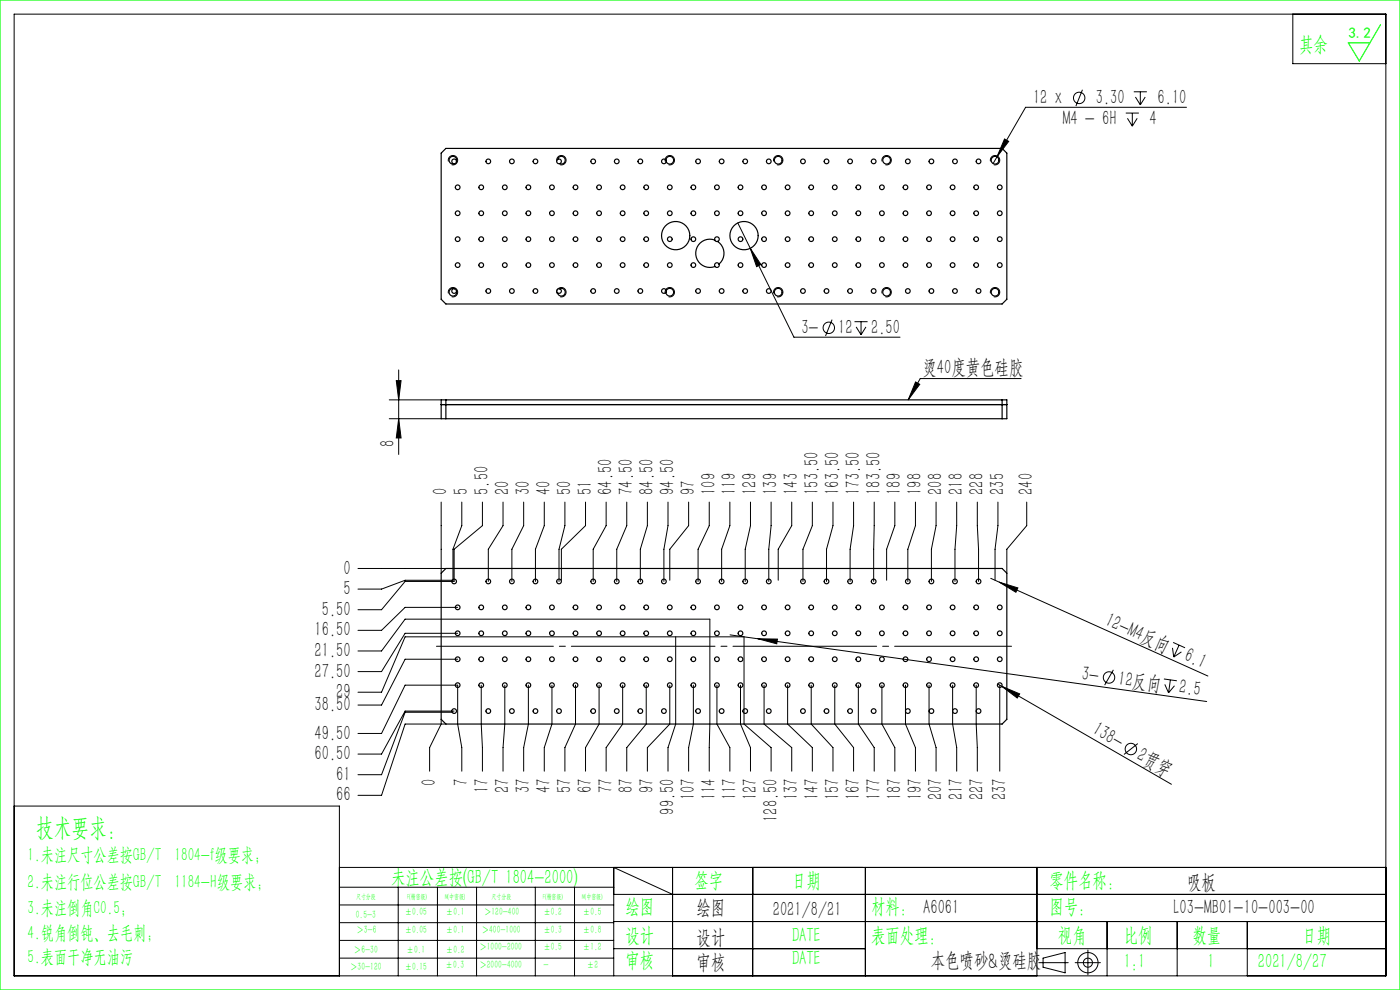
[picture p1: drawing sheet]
<svg xmlns="http://www.w3.org/2000/svg" width="297mm" height="210mm" viewBox="0 0 297 210" stroke-linecap="round" stroke-linejoin="round" font-family="sans-serif">
<g fill="none" stroke="#000" stroke-width=".21">
<path d="M3 3h291v204h-291zM229.6 19l-1.4 3.5M240.5 19.5h2.8M241.9 19.5v2.7M274.3 3v10.5h19.7M95.1 34.2a1 1 0 0 1 .9-1.2 1 1 0 0 1 1.1 1.1 1 1 0 0 1-1.3 .8M118.1 34.2a1 1 0 0 1 .9-1.2 1 1 0 0 1 1.1 1.1 1 1 0 0 1-1.3 .8M141.1 34.2a1 1 0 0 1 .9-1.2 1 1 0 0 1 1.1 1.1 1 1 0 0 1-1.3 .8M164.1 34.2a1 1 0 0 1 .9-1.2 1 1 0 0 1 1.1 1.1 1 1 0 0 1-1.3 .8M187.1 34.2a1 1 0 0 1 .9-1.2 1 1 0 0 1 1.1 1.1 1 1 0 0 1-1.3 .8M210.1 34.2a1 1 0 0 1 .9-1.2 1 1 0 0 1 1.1 1.1 1 1 0 0 1-1.3 .8M213.1 29.5l.9 .5-2.5 3.3z"/>
<path d="M238.8 24h2.8M239.2 25.1l1 1.7M240.2 24v2.8M240.9 20.6l1 1.6M241.3 25.1l-1.1 1.7M243 20.6l-1.1 1.6M251.7 22.8h-34.1l-6.9 11.9M156.5 47.3l11.9 24.2h22.5M159.2 52.7l2.2 3.4-.9 .5zM84.6 78.5v17.9M95.1 62.2a1 1 0 0 1 .9-1.2 1 1 0 0 1 1.1 1.1 1 1 0 0 1-1.3 .8M118.1 62.2a1 1 0 0 1 .9-1.2 1 1 0 0 1 1.1 1.1 1 1 0 0 1-1.3 .8"/>
<path d="M141.1 62.2a1 1 0 0 1 .9-1.2 1 1 0 0 1 1.1 1.1 1 1 0 0 1-1.3 .8M164.1 62.2a1 1 0 0 1 .9-1.2 1 1 0 0 1 1.1 1.1 1 1 0 0 1-1.3 .8M176.5 67.8l-1.4 3.5M181.3 68.2h2.8M181.6 69.3l1.1 1.7M182.7 68.2v2.8M183.7 69.3l-1 1.7M187.1 62.2a1 1 0 0 1 .9-1.2 1 1 0 0 1 1.1 1.1 1 1 0 0 1-1.3 .8M210.1 62.2a1 1 0 0 1 .9-1.2 1 1 0 0 1 1.1 1.1 1 1 0 0 1-1.3 .8M82.6 88.8h11M82.6 84.8h11M84.1 80.7h1l-.5 4.1z"/>
<path d="M84.6 88.8l.5 4.1h-1zM194.2 81l.9 .5-2.4 3.3zM216.6 80.3h-21.4l-2.5 4.5M93.6 106.5v15.1M98 106.5v5l-1.9 5v6.6h-10.2l-5 1.9h-5M102.3 106.5v5l-6 5v6.8h-10.4l-5 6h-5M106.7 106.5v5l-3.1 5v6.8M111.1 106.5v5l-2.5 5v6.8M115.5 106.5v5l-1.9 5v6.8M119.8 106.5v5l-1.2 5v6.8M124.2 106.5v5l-5.1 5v6.6M128.6 106.5v5l-2.8 5v6.8"/>
<path d="M133 106.5v5l-2.2 5v6.8M137.3 106.5v5l-1.5 5v6.8M141.7 106.5v5l-.9 5v6.8M146.1 106.5v5l-4 5v6.6M150.5 106.5v5l-2.4 5v6.8M154.8 106.5v5l-1.7 5v6.8M159.2 106.5v5l-1.1 5v6.8M163.6 106.5v5l-.5 5v6.8M168 106.5v5l-2.9 5v6.6M172.3 106.5v5l-2 5v6.8M176.7 106.5v5l-1.4 5v6.8M181.1 106.5v5l-.8 5v6.8"/>
<path d="M185.5 106.5l-.2 16.8M189.8 106.5v5l-1.7 5v6.6M194.2 106.5v5l-1.6 5v6.8M198.6 106.5v5l-1 5v6.8M203 106.5v5l-.4 5v6.8M207.3 106.5v5l.3 5v6.8M211.7 106.5v5l-.6 5v6.6M217.8 106.5v5l-4.2 5v5.1M75.9 138.1h5l5-6.8h64.7l-.1 32.3M75.9 120.6h18.7M97.1 128.8h-11.2l-5 4.9h-5M97.1 139.8h-11.2l-5 9.8h-5"/>
<path d="M97.1 134.3h-11.2l-5 8.2h-5M143.3 135.1v18.5l-1.6 5v5M154.9 134.7l5.9 .8M160.8 135.5l4.1 .1-.1 1zM160.8 135.5l95.2 13.3M210.2 122.7l1.8 .8M212 123.5l3.9 1.2-.4 .9zM212 123.5l44.2 19.9M248.7 137.4l.3 2M248.9 136.3l2.5 1.1M250.1 136.8l-1.1 2.6M250.6 138.3l-1.6 1.1"/>
<path d="M75.9 146.8h5l5-11.7h71.9v18.5l5.8 5v5M75.9 155.6h5l5-10.3h11.2v8.3l.9 5v5M93.6 152.6v1l-2.5 5v5M94.6 153.6h-8.7l-5 15.1h-5M96.1 151.1h-10.2l-5 13.2h-5M96.3 150.8h-10.4l-5 9.2h-5M102.1 145.3v8.3l.2 5v5M107.1 145.3v8.3l-.4 5v5M112.1 145.3v8.3l-1 5v5M117.1 145.3v8.3l-1.6 5v5M122.1 145.3v8.3l-2.3 5v5M127.1 145.3v8.3l-2.9 5v5"/>
<path d="M132.1 145.3v8.3l-3.5 5v5M137.1 145.3v8.3l-4.1 5v5M142.1 145.3v8.3l-4.8 5v5M147.1 145.3v8.3l-1 5v5M152.1 145.3v8.3l2.7 5v5M157.1 145.3v8.3l2.1 5v5M162.1 145.3v8.3l5.9 5v5M167.1 145.3v8.3l5.2 5v5M172.1 145.3v8.3l4.6 5v5M177.1 145.3v8.3l4 5v5M182.1 145.3v8.3l3.4 5v5M187.1 145.3v8.3l2.7 5v5"/>
<path d="M192.1 145.3v8.3l2.1 5v5M197.1 145.3v8.3l1.5 5v5M202.1 145.3v8.3l.9 5v5M207.1 145.3v8.3l.2 5v5M211.7 145.1l36.8 21.3M212.1 145.3v18.3M212.5 145.6l3.8 1.6-.5 .9zM236.2 142.1l-1.9 3.2M241.4 157.7l-3 2.3M246.9 144l2.8 .4M247.1 145.2l.8 1.8M248.3 144.2l-.4 2.8"/>
<path d="M249.2 145.5l-1.3 1.5M3 171h69v36M72 184h222M72 188.2h58.2M72 192h58.2M72 195.7h58.2M72 199.5h58.2M84.5 188.2v18.8M92.8 188.2v18.8M101.1 188.2v18.8M113.6 188.2v18.8M121.9 188.2v18.8"/>
<path d="M130.2 189.7h163.8M130.2 195.5h163.8M142.7 189.7l-12.5-5.7v23M142.7 184v23M159.7 184v23M183.6 184v23M220 184v23M234.9 195.5v11.5M249.7 195.5v11.5M264.6 195.5v11.5M72 203.2h58.2M130.2 201.2h53.4"/>
<path d="M220 201.2h74M220.4 204.2h6.2M221.3 203.2l4.7-1.1v4.3l-4.7-1.2zM228.1 204.2h5.3M230.8 201.5v5.3"/>
<circle cx="228.9" cy="20.8" r="1.21"/>
<circle cx="175.8" cy="69.5" r="1.21"/>
<circle cx="235.3" cy="143.7" r="1.21"/>
<circle cx="239.9" cy="158.9" r="1.21"/>
<circle cx="230.8" cy="204.2" r="2.15"/>
<circle cx="230.8" cy="204.2" r=".96"/>
</g>
<path d="M92.6 137.1h122" fill="none" stroke="#000" stroke-width=".21" stroke-dasharray="30.5 1.3 1.3 1.3" stroke-dashoffset="5.7"/>
<path d="M0 0h297v210h-297zM292.9 5.2l-4.5 7.7-2.4-3.8h4.6" fill="none" stroke="#0f0" stroke-width=".25"/>
<g fill="#000">
<path d="M194.2 81l.9 .5-2.4 3.3zM160.8 135.5l4.1 .1-.1 1zM212 123.5l3.9 1.2-.4 .9zM212.5 145.6l3.8 1.6-.5 .9z"/>
<path d="M213.1 29.5l-1.6 3.8 2.5-3.3zM159.2 52.7l1.3 3.9 .9-.5z"/>
<path d="M84.6 88.8l.5 4.1h-1zM84.1 80.7h1l-.5 4.1z"/>
</g>
<g fill="none" stroke="#000" stroke-width=".25">
<path d="M94.6 31.5h118l1 1v31l-1 1h-118l-1-1v-31zM96.8 34.4a.82 .82 0 0 0-.6-1.2 .82 .82 0 0 0-.9 .9 .82 .82 0 0 0 1.2 .6M96.8 34.4l-.3 .3M96.8 34.4a.5 .5 0 0 0-.4-.7 .5 .5 0 0 0-.6 .6 .5 .5 0 0 0 .7 .4M118.3 33.8a.83 .83 0 0 1 1-.6 .83 .83 0 0 1 .6 1.1 .83 .83 0 0 1-1.2 .4M118.3 33.8a.5 .5 0 0 0-.2 .7 .5 .5 0 0 0 .6 .2M118.3 33.8a.5 .5 0 0 1 .7 .2 .5 .5 0 0 1-.3 .7M141.3 34a.82 .82 0 0 1 1.1-.8 .82 .82 0 0 1 .3 1.4 .82 .82 0 0 1-1.4-.3M141.3 34a.5 .5 0 0 0-.8-.1 .5 .5 0 0 0 .1 .8 .5 .5 0 0 0 .7-.4M141.3 34v.3M151.6 50.9a.5 .5 0 0 1 .3-.6 .5 .5 0 0 1 .7 .3 .5 .5 0 0 1-.4 .6M151.6 50.9a3 3 0 0 0-4 2.9 3 3 0 0 0 4.1 2.7"/>
<path d="M151.6 50.9l.3 .3h.3M152.2 51.2a3 3 0 0 1 .3 4.8M152.5 56a.5 .5 0 0 1-.2 .7 .5 .5 0 0 1-.6-.2M152.5 56a.5 .5 0 0 0-.7-.2 .5 .5 0 0 0-.1 .7M96.5 61.2a.82 .82 0 0 0-1.2 .7 .82 .82 0 0 0 .9 .9 .82 .82 0 0 0 .6-1.2M96.5 61.2l.3 .4M96.5 61.2a.5 .5 0 0 0-.7 .5 .5 .5 0 0 0 .6 .5 .5 .5 0 0 0 .4-.6M118.7 61.2a.83 .83 0 0 1 1.2 .5 .83 .83 0 0 1-.6 1.1 .83 .83 0 0 1-1-.7M118.7 61.2a.5 .5 0 0 0-.6 .3 .5 .5 0 0 0 .2 .6M118.7 61.2a.5 .5 0 0 1 .3 .8 .5 .5 0 0 1-.7 .1M141.3 61.7a.82 .82 0 0 1 1.4-.3 .82 .82 0 0 1-.3 1.3 .82 .82 0 0 1-1.1-.7M141.3 61.7a.5 .5 0 0 0-.7-.4 .5 .5 0 0 0-.1 .8 .5 .5 0 0 0 .8-.1"/>
<path d="M141.3 61.7v.3M93.6 85.8h120M93.6 84.8h120v4h-120zM94.6 84.8v4M212.6 84.8v4M93.6 121.6l1-1h118l1 1v31l-1 1h-118l-1-1z"/>
<circle cx="97.1" cy="39.7" r=".5"/>
<circle cx="102.1" cy="39.7" r=".5"/>
<circle cx="103.6" cy="34.2" r=".5"/>
<circle cx="107.1" cy="39.7" r=".5"/>
<circle cx="108.6" cy="34.2" r=".5"/>
<circle cx="112.1" cy="39.7" r=".5"/>
<circle cx="113.6" cy="34.2" r=".5"/>
<circle cx="117.1" cy="39.7" r=".5"/>
<circle cx="122.1" cy="39.7" r=".5"/>
<circle cx="125.8" cy="34.2" r=".5"/>
<circle cx="127.1" cy="39.7" r=".5"/>
<circle cx="130.8" cy="34.2" r=".5"/>
<circle cx="132.1" cy="39.7" r=".5"/>
<circle cx="135.8" cy="34.2" r=".5"/>
<circle cx="137.1" cy="39.7" r=".5"/>
<circle cx="142.1" cy="39.7" r=".5"/>
<circle cx="147.1" cy="39.7" r=".5"/>
<circle cx="148.1" cy="34.2" r=".5"/>
<circle cx="152.1" cy="39.7" r=".5"/>
<circle cx="153.1" cy="34.2" r=".5"/>
<circle cx="157.1" cy="39.7" r=".5"/>
<circle cx="158.1" cy="34.2" r=".5"/>
<circle cx="162.1" cy="39.7" r=".5"/>
<circle cx="163.1" cy="34.2" r=".5"/>
<circle cx="165.1" cy="34" r=".83"/>
<circle cx="167.1" cy="39.7" r=".5"/>
<circle cx="170.3" cy="34.2" r=".5"/>
<circle cx="172.1" cy="39.7" r=".5"/>
<circle cx="175.3" cy="34.2" r=".5"/>
<circle cx="177.1" cy="39.7" r=".5"/>
<circle cx="180.3" cy="34.2" r=".5"/>
<circle cx="182.1" cy="39.7" r=".5"/>
<circle cx="185.3" cy="34.2" r=".5"/>
<circle cx="187.1" cy="39.7" r=".5"/>
<circle cx="188.1" cy="34" r=".83"/>
<circle cx="192.1" cy="39.7" r=".5"/>
<circle cx="192.6" cy="34.2" r=".5"/>
<circle cx="197.1" cy="39.7" r=".5"/>
<circle cx="197.6" cy="34.2" r=".5"/>
<circle cx="202.1" cy="39.7" r=".5"/>
<circle cx="202.6" cy="34.2" r=".5"/>
<circle cx="207.1" cy="39.7" r=".5"/>
<circle cx="207.6" cy="34.2" r=".5"/>
<circle cx="211.1" cy="34" r=".83"/>
<circle cx="212.1" cy="39.7" r=".5"/>
<circle cx="97.1" cy="56.2" r=".5"/>
<circle cx="97.1" cy="45.2" r=".5"/>
<circle cx="97.1" cy="50.7" r=".5"/>
<circle cx="102.1" cy="56.2" r=".5"/>
<circle cx="102.1" cy="50.7" r=".5"/>
<circle cx="102.1" cy="45.2" r=".5"/>
<circle cx="107.1" cy="56.2" r=".5"/>
<circle cx="107.1" cy="45.2" r=".5"/>
<circle cx="107.1" cy="50.7" r=".5"/>
<circle cx="112.1" cy="56.2" r=".5"/>
<circle cx="112.1" cy="45.2" r=".5"/>
<circle cx="112.1" cy="50.7" r=".5"/>
<circle cx="117.1" cy="56.2" r=".5"/>
<circle cx="117.1" cy="45.2" r=".5"/>
<circle cx="117.1" cy="50.7" r=".5"/>
<circle cx="122.1" cy="56.2" r=".5"/>
<circle cx="122.1" cy="45.2" r=".5"/>
<circle cx="122.1" cy="50.7" r=".5"/>
<circle cx="127.1" cy="56.2" r=".5"/>
<circle cx="127.1" cy="50.7" r=".5"/>
<circle cx="127.1" cy="45.2" r=".5"/>
<circle cx="132.1" cy="56.2" r=".5"/>
<circle cx="132.1" cy="45.2" r=".5"/>
<circle cx="132.1" cy="50.7" r=".5"/>
<circle cx="137.1" cy="56.2" r=".5"/>
<circle cx="137.1" cy="45.2" r=".5"/>
<circle cx="137.1" cy="50.7" r=".5"/>
<circle cx="142.1" cy="50.7" r=".5"/>
<circle cx="142.1" cy="56.2" r=".5"/>
<circle cx="142.1" cy="45.2" r=".5"/>
<circle cx="143.3" cy="50" r="3"/>
<circle cx="147.1" cy="56.2" r=".5"/>
<circle cx="147.1" cy="50.7" r=".5"/>
<circle cx="147.1" cy="45.2" r=".5"/>
<circle cx="152.1" cy="45.2" r=".5"/>
<circle cx="157.1" cy="56.2" r=".5"/>
<circle cx="157.1" cy="45.2" r=".5"/>
<circle cx="157.1" cy="50.7" r=".5"/>
<circle cx="157.8" cy="50" r="3"/>
<circle cx="162.1" cy="56.2" r=".5"/>
<circle cx="162.1" cy="45.2" r=".5"/>
<circle cx="162.1" cy="50.7" r=".5"/>
<circle cx="167.1" cy="56.2" r=".5"/>
<circle cx="167.1" cy="45.2" r=".5"/>
<circle cx="167.1" cy="50.7" r=".5"/>
<circle cx="172.1" cy="56.2" r=".5"/>
<circle cx="172.1" cy="45.2" r=".5"/>
<circle cx="172.1" cy="50.7" r=".5"/>
<circle cx="177.1" cy="56.2" r=".5"/>
<circle cx="177.1" cy="45.2" r=".5"/>
<circle cx="177.1" cy="50.7" r=".5"/>
<circle cx="182.1" cy="56.2" r=".5"/>
<circle cx="182.1" cy="45.2" r=".5"/>
<circle cx="182.1" cy="50.7" r=".5"/>
<circle cx="187.1" cy="56.2" r=".5"/>
<circle cx="187.1" cy="45.2" r=".5"/>
<circle cx="187.1" cy="50.7" r=".5"/>
<circle cx="192.1" cy="56.2" r=".5"/>
<circle cx="192.1" cy="50.7" r=".5"/>
<circle cx="192.1" cy="45.2" r=".5"/>
<circle cx="197.1" cy="56.2" r=".5"/>
<circle cx="197.1" cy="45.2" r=".5"/>
<circle cx="197.1" cy="50.7" r=".5"/>
<circle cx="202.1" cy="56.2" r=".5"/>
<circle cx="202.1" cy="45.2" r=".5"/>
<circle cx="202.1" cy="50.7" r=".5"/>
<circle cx="207.1" cy="56.2" r=".5"/>
<circle cx="207.1" cy="45.2" r=".5"/>
<circle cx="207.1" cy="50.7" r=".5"/>
<circle cx="212.1" cy="56.2" r=".5"/>
<circle cx="212.1" cy="50.7" r=".5"/>
<circle cx="212.1" cy="45.2" r=".5"/>
<circle cx="103.6" cy="61.7" r=".5"/>
<circle cx="108.6" cy="61.7" r=".5"/>
<circle cx="113.6" cy="61.7" r=".5"/>
<circle cx="125.8" cy="61.7" r=".5"/>
<circle cx="130.8" cy="61.7" r=".5"/>
<circle cx="135.8" cy="61.7" r=".5"/>
<circle cx="148.1" cy="61.7" r=".5"/>
<circle cx="153.1" cy="61.7" r=".5"/>
<circle cx="158.1" cy="61.7" r=".5"/>
<circle cx="163.1" cy="61.7" r=".5"/>
<circle cx="165.1" cy="62" r=".83"/>
<circle cx="170.3" cy="61.7" r=".5"/>
<circle cx="175.3" cy="61.7" r=".5"/>
<circle cx="180.3" cy="61.7" r=".5"/>
<circle cx="185.3" cy="61.7" r=".5"/>
<circle cx="188.1" cy="62" r=".83"/>
<circle cx="192.6" cy="61.7" r=".5"/>
<circle cx="197.6" cy="61.7" r=".5"/>
<circle cx="202.6" cy="61.7" r=".5"/>
<circle cx="207.6" cy="61.7" r=".5"/>
<circle cx="211.1" cy="62" r=".83"/>
<circle cx="96.3" cy="123.3" r=".5"/>
<circle cx="97.1" cy="128.8" r=".5"/>
<circle cx="97.1" cy="139.8" r=".5"/>
<circle cx="97.1" cy="134.3" r=".5"/>
<circle cx="102.1" cy="128.8" r=".5"/>
<circle cx="102.1" cy="139.8" r=".5"/>
<circle cx="102.1" cy="134.3" r=".5"/>
<circle cx="103.6" cy="123.3" r=".5"/>
<circle cx="107.1" cy="128.8" r=".5"/>
<circle cx="107.1" cy="139.8" r=".5"/>
<circle cx="107.1" cy="134.3" r=".5"/>
<circle cx="108.6" cy="123.3" r=".5"/>
<circle cx="112.1" cy="128.8" r=".5"/>
<circle cx="112.1" cy="139.8" r=".5"/>
<circle cx="112.1" cy="134.3" r=".5"/>
<circle cx="113.6" cy="123.3" r=".5"/>
<circle cx="117.1" cy="128.8" r=".5"/>
<circle cx="117.1" cy="139.8" r=".5"/>
<circle cx="117.1" cy="134.3" r=".5"/>
<circle cx="118.6" cy="123.3" r=".5"/>
<circle cx="122.1" cy="128.8" r=".5"/>
<circle cx="122.1" cy="139.8" r=".5"/>
<circle cx="122.1" cy="134.3" r=".5"/>
<circle cx="125.8" cy="123.3" r=".5"/>
<circle cx="127.1" cy="128.8" r=".5"/>
<circle cx="127.1" cy="139.8" r=".5"/>
<circle cx="127.1" cy="134.3" r=".5"/>
<circle cx="130.8" cy="123.3" r=".5"/>
<circle cx="132.1" cy="128.8" r=".5"/>
<circle cx="132.1" cy="139.8" r=".5"/>
<circle cx="132.1" cy="134.3" r=".5"/>
<circle cx="135.8" cy="123.3" r=".5"/>
<circle cx="137.1" cy="128.8" r=".5"/>
<circle cx="137.1" cy="139.8" r=".5"/>
<circle cx="137.1" cy="134.3" r=".5"/>
<circle cx="140.8" cy="123.3" r=".5"/>
<circle cx="142.1" cy="128.8" r=".5"/>
<circle cx="142.1" cy="139.8" r=".5"/>
<circle cx="142.1" cy="134.3" r=".5"/>
<circle cx="147.1" cy="128.8" r=".5"/>
<circle cx="147.1" cy="139.8" r=".5"/>
<circle cx="147.1" cy="134.3" r=".5"/>
<circle cx="148.1" cy="123.3" r=".5"/>
<circle cx="152.1" cy="128.8" r=".5"/>
<circle cx="152.1" cy="139.8" r=".5"/>
<circle cx="152.1" cy="134.3" r=".5"/>
<circle cx="153.1" cy="123.3" r=".5"/>
<circle cx="157.1" cy="128.8" r=".5"/>
<circle cx="157.1" cy="139.8" r=".5"/>
<circle cx="157.1" cy="134.3" r=".5"/>
<circle cx="158.1" cy="123.3" r=".5"/>
<circle cx="162.1" cy="128.8" r=".5"/>
<circle cx="162.1" cy="139.8" r=".5"/>
<circle cx="162.1" cy="134.3" r=".5"/>
<circle cx="163.1" cy="123.3" r=".5"/>
<circle cx="167.1" cy="128.8" r=".5"/>
<circle cx="167.1" cy="139.8" r=".5"/>
<circle cx="167.1" cy="134.3" r=".5"/>
<circle cx="170.3" cy="123.3" r=".5"/>
<circle cx="172.1" cy="128.8" r=".5"/>
<circle cx="172.1" cy="139.8" r=".5"/>
<circle cx="172.1" cy="134.3" r=".5"/>
<circle cx="175.3" cy="123.3" r=".5"/>
<circle cx="177.1" cy="128.8" r=".5"/>
<circle cx="177.1" cy="139.8" r=".5"/>
<circle cx="177.1" cy="134.3" r=".5"/>
<circle cx="180.3" cy="123.3" r=".5"/>
<circle cx="182.1" cy="128.8" r=".5"/>
<circle cx="182.1" cy="139.8" r=".5"/>
<circle cx="182.1" cy="134.3" r=".5"/>
<circle cx="185.3" cy="123.3" r=".5"/>
<circle cx="187.1" cy="128.8" r=".5"/>
<circle cx="187.1" cy="139.8" r=".5"/>
<circle cx="187.1" cy="134.3" r=".5"/>
<circle cx="192.1" cy="128.8" r=".5"/>
<circle cx="192.1" cy="139.8" r=".5"/>
<circle cx="192.1" cy="134.3" r=".5"/>
<circle cx="192.6" cy="123.3" r=".5"/>
<circle cx="197.1" cy="128.8" r=".5"/>
<circle cx="197.1" cy="139.8" r=".5"/>
<circle cx="197.1" cy="134.3" r=".5"/>
<circle cx="197.6" cy="123.3" r=".5"/>
<circle cx="202.1" cy="128.8" r=".5"/>
<circle cx="202.1" cy="139.8" r=".5"/>
<circle cx="202.1" cy="134.3" r=".5"/>
<circle cx="202.6" cy="123.3" r=".5"/>
<circle cx="207.1" cy="128.8" r=".5"/>
<circle cx="207.1" cy="139.8" r=".5"/>
<circle cx="207.1" cy="134.3" r=".5"/>
<circle cx="207.6" cy="123.3" r=".5"/>
<circle cx="212.1" cy="128.8" r=".5"/>
<circle cx="212.1" cy="139.8" r=".5"/>
<circle cx="212.1" cy="134.3" r=".5"/>
<circle cx="96.3" cy="150.8" r=".5"/>
<circle cx="97.1" cy="145.3" r=".5"/>
<circle cx="102.1" cy="145.3" r=".5"/>
<circle cx="103.6" cy="150.8" r=".5"/>
<circle cx="107.1" cy="145.3" r=".5"/>
<circle cx="108.6" cy="150.8" r=".5"/>
<circle cx="112.1" cy="145.3" r=".5"/>
<circle cx="113.6" cy="150.8" r=".5"/>
<circle cx="117.1" cy="145.3" r=".5"/>
<circle cx="118.6" cy="150.8" r=".5"/>
<circle cx="122.1" cy="145.3" r=".5"/>
<circle cx="125.8" cy="150.8" r=".5"/>
<circle cx="127.1" cy="145.3" r=".5"/>
<circle cx="130.8" cy="150.8" r=".5"/>
<circle cx="132.1" cy="145.3" r=".5"/>
<circle cx="135.8" cy="150.8" r=".5"/>
<circle cx="137.1" cy="145.3" r=".5"/>
<circle cx="140.8" cy="150.8" r=".5"/>
<circle cx="142.1" cy="145.3" r=".5"/>
<circle cx="147.1" cy="145.3" r=".5"/>
<circle cx="148.1" cy="150.8" r=".5"/>
<circle cx="152.1" cy="145.3" r=".5"/>
<circle cx="153.1" cy="150.8" r=".5"/>
<circle cx="157.1" cy="145.3" r=".5"/>
<circle cx="158.1" cy="150.8" r=".5"/>
<circle cx="162.1" cy="145.3" r=".5"/>
<circle cx="163.1" cy="150.8" r=".5"/>
<circle cx="167.1" cy="145.3" r=".5"/>
<circle cx="170.3" cy="150.8" r=".5"/>
<circle cx="172.1" cy="145.3" r=".5"/>
<circle cx="175.3" cy="150.8" r=".5"/>
<circle cx="177.1" cy="145.3" r=".5"/>
<circle cx="180.3" cy="150.8" r=".5"/>
<circle cx="182.1" cy="145.3" r=".5"/>
<circle cx="185.3" cy="150.8" r=".5"/>
<circle cx="187.1" cy="145.3" r=".5"/>
<circle cx="192.1" cy="145.3" r=".5"/>
<circle cx="192.6" cy="150.8" r=".5"/>
<circle cx="197.1" cy="145.3" r=".5"/>
<circle cx="197.6" cy="150.8" r=".5"/>
<circle cx="202.1" cy="145.3" r=".5"/>
<circle cx="202.6" cy="150.8" r=".5"/>
<circle cx="207.1" cy="145.3" r=".5"/>
<circle cx="207.6" cy="150.8" r=".5"/>
<circle cx="212.1" cy="145.3" r=".5"/>
</g>
<text font-size="5.4" fill="#0f0" x="7.7" y="177.2">技术要求：</text>
<g font-size="4.4" fill="#0f0">
<text x="275.6" y="10.8">其余</text>
<text x="83" y="187.5">未注公差按(GB/T 1804-2000)</text>
<text x="147.3" y="188">签字</text>
<text x="168" y="188">日期</text>
<text x="222.6" y="188">零件名称：</text>
<text x="132.7" y="193.6">绘图</text>
<text x="184.8" y="193.6">材料： A6061</text>
<text x="222.6" y="193.6">图号：</text>
<text x="132.7" y="199.8">设计</text>
<text x="168" y="199.8">DATE</text>
<text x="184.8" y="199.8">表面处理：</text>
<text x="224.4" y="199.8">视角</text>
<text x="238.4" y="199.8">比例</text>
<text x="253" y="199.8">数量</text>
<text x="276.3" y="199.8">日期</text>
<text x="132.7" y="205.1">审核</text>
<text x="168" y="204.6">DATE</text>
<text x="238.4" y="205.3">1:1</text>
<text x="256.2" y="205.3">1</text>
<text x="266.9" y="205.3">2021/8/27</text>
</g>
<g font-size="4.4">
<text x="219.2" y="22.1">12 x</text>
<text x="232.5" y="22.1">3.30</text>
<text x="245.6" y="22.1">6.10</text>
<text x="225.5" y="26.6">M4 - 6H</text>
<text x="243.9" y="26.6">4</text>
<text x="170" y="70.8">3-</text>
<text x="177.8" y="70.8">12</text>
<text x="184.8" y="70.8">2.50</text>
<text x="195.7" y="79.4">烫40度黄色硅胶</text>
<text x="83.7" y="94.9" transform="rotate(-90 83.7 94.9)">8</text>
<text x="94.9" y="105" transform="rotate(-90 94.9 105)">0</text>
<text x="99.3" y="105" transform="rotate(-90 99.3 105)">5</text>
<text x="103.6" y="105" transform="rotate(-90 103.6 105)">5.50</text>
<text x="108" y="105" transform="rotate(-90 108 105)">20</text>
<text x="112.4" y="105" transform="rotate(-90 112.4 105)">30</text>
<text x="116.8" y="105" transform="rotate(-90 116.8 105)">40</text>
<text x="121.1" y="105" transform="rotate(-90 121.1 105)">50</text>
<text x="125.5" y="105" transform="rotate(-90 125.5 105)">51</text>
<text x="129.9" y="105" transform="rotate(-90 129.9 105)">64.50</text>
<text x="134.3" y="105" transform="rotate(-90 134.3 105)">74.50</text>
<text x="138.6" y="105" transform="rotate(-90 138.6 105)">84.50</text>
<text x="143" y="105" transform="rotate(-90 143 105)">94.50</text>
<text x="147.4" y="105" transform="rotate(-90 147.4 105)">97</text>
<text x="151.8" y="105" transform="rotate(-90 151.8 105)">109</text>
<text x="156.1" y="105" transform="rotate(-90 156.1 105)">119</text>
<text x="160.5" y="105" transform="rotate(-90 160.5 105)">129</text>
<text x="164.9" y="105" transform="rotate(-90 164.9 105)">139</text>
<text x="169.3" y="105" transform="rotate(-90 169.3 105)">143</text>
<text x="173.6" y="105" transform="rotate(-90 173.6 105)">153.50</text>
<text x="178" y="105" transform="rotate(-90 178 105)">163.50</text>
<text x="182.4" y="105" transform="rotate(-90 182.4 105)">173.50</text>
<text x="186.8" y="105" transform="rotate(-90 186.8 105)">183.50</text>
<text x="191.1" y="105" transform="rotate(-90 191.1 105)">189</text>
<text x="195.5" y="105" transform="rotate(-90 195.5 105)">198</text>
<text x="199.9" y="105" transform="rotate(-90 199.9 105)">208</text>
<text x="204.3" y="105" transform="rotate(-90 204.3 105)">218</text>
<text x="208.6" y="105" transform="rotate(-90 208.6 105)">228</text>
<text x="213" y="105" transform="rotate(-90 213 105)">235</text>
<text x="219.1" y="105" transform="rotate(-90 219.1 105)">240</text>
<text x="72.9" y="121.9">0</text>
<text x="68.3" y="130.6">5.50</text>
<text x="72.9" y="126.3">5</text>
<text x="66.7" y="135">16.50</text>
<text x="234.2" y="132.5" transform="rotate(24 234.2 132.5)">12-M4反向</text>
<text x="66.7" y="139.4">21.50</text>
<text x="66.7" y="143.8">27.50</text>
<text x="251" y="140.1" transform="rotate(24 251 140.1)">6.1</text>
<text x="71.3" y="148.1">29</text>
<text x="229.3" y="144.2" transform="rotate(8 229.3 144.2)">3-</text>
<text x="237.1" y="145.3" transform="rotate(8 237.1 145.3)">12反向</text>
<text x="250" y="147.1" transform="rotate(8 250 147.1)">2.5</text>
<text x="66.7" y="150.8">38.50</text>
<text x="231.6" y="155.6" transform="rotate(30 231.6 155.6)">138-</text>
<text x="66.7" y="156.9">49.50</text>
<text x="66.7" y="161.3">60.50</text>
<text x="241" y="161" transform="rotate(30 241 161)">2贯穿</text>
<text x="71.3" y="165.6">61</text>
<text x="92.4" y="166.7" transform="rotate(-90 92.4 166.7)">0</text>
<text x="99.3" y="166.6" transform="rotate(-90 99.3 166.6)">7</text>
<text x="71.3" y="170">66</text>
<text x="103.6" y="168.2" transform="rotate(-90 103.6 168.2)">17</text>
<text x="108" y="168.2" transform="rotate(-90 108 168.2)">27</text>
<text x="112.4" y="168.2" transform="rotate(-90 112.4 168.2)">37</text>
<text x="116.8" y="168.2" transform="rotate(-90 116.8 168.2)">47</text>
<text x="121.2" y="168.2" transform="rotate(-90 121.2 168.2)">57</text>
<text x="125.5" y="168.2" transform="rotate(-90 125.5 168.2)">67</text>
<text x="129.9" y="168.2" transform="rotate(-90 129.9 168.2)">77</text>
<text x="134.3" y="168.2" transform="rotate(-90 134.3 168.2)">87</text>
<text x="138.7" y="168.2" transform="rotate(-90 138.7 168.2)">97</text>
<text x="143" y="172.8" transform="rotate(-90 143 172.8)">99.50</text>
<text x="147.4" y="169.7" transform="rotate(-90 147.4 169.7)">107</text>
<text x="151.8" y="169.7" transform="rotate(-90 151.8 169.7)">114</text>
<text x="156.2" y="169.7" transform="rotate(-90 156.2 169.7)">117</text>
<text x="160.5" y="169.7" transform="rotate(-90 160.5 169.7)">127</text>
<text x="169.3" y="169.7" transform="rotate(-90 169.3 169.7)">137</text>
<text x="173.7" y="169.7" transform="rotate(-90 173.7 169.7)">147</text>
<text x="178" y="169.7" transform="rotate(-90 178 169.7)">157</text>
<text x="182.4" y="169.7" transform="rotate(-90 182.4 169.7)">167</text>
<text x="186.8" y="169.7" transform="rotate(-90 186.8 169.7)">177</text>
<text x="191.2" y="169.7" transform="rotate(-90 191.2 169.7)">187</text>
<text x="195.5" y="169.7" transform="rotate(-90 195.5 169.7)">197</text>
<text x="199.9" y="169.7" transform="rotate(-90 199.9 169.7)">207</text>
<text x="204.3" y="169.7" transform="rotate(-90 204.3 169.7)">217</text>
<text x="208.7" y="169.7" transform="rotate(-90 208.7 169.7)">227</text>
<text x="213.4" y="169.7" transform="rotate(-90 213.4 169.7)">237</text>
<text x="164.9" y="174.3" transform="rotate(-90 164.9 174.3)">128.50</text>
<text x="251.8" y="188.6">吸板</text>
<text x="147.8" y="194">绘图</text>
<text x="163.9" y="194.3">2021/8/21</text>
<text x="249" y="194">L03-MB01-10-003-00</text>
<text x="147.8" y="200.2">设计</text>
<text x="147.8" y="205.5">审核</text>
<text x="197.5" y="205">本色喷砂&amp;烫硅胶</text>
</g>
<g font-size="4" fill="#0f0">
<text x="5.9" y="182.6">1.未注尺寸公差按GB/T 1804-f级要求；</text>
<text x="5.9" y="188.4">2.未注行位公差按GB/T 1184-H级要求；</text>
<text x="5.9" y="193.9">3.未注倒角C0.5；</text>
<text x="5.9" y="199.2">4.锐角倒钝、去毛刺；</text>
<text x="5.9" y="204.2">5.表面干净无油污</text>
</g>
<text font-size="3.2" fill="#0f0" x="286.1" y="8">3.2</text>
<g font-size="2.3" fill="#0f0">
<text x="75.5" y="194.7">0.5-3</text>
<text x="75.6" y="198">＞3-6</text>
<text x="85.9" y="194.2">±0.05</text>
<text x="85.9" y="198">±0.05</text>
<text x="94.6" y="194.2">±0.1</text>
<text x="94.6" y="198">±0.1</text>
<text x="102.2" y="198">＞400-1000</text>
<text x="102.7" y="194.2">＞120-400</text>
<text x="115.3" y="194.2">±0.2</text>
<text x="115.3" y="198">±0.3</text>
<text x="123.7" y="194.2">±0.5</text>
<text x="123.7" y="198">±0.8</text>
<text x="75.1" y="202.2">＞6-30</text>
<text x="86.3" y="202.2">±0.1</text>
<text x="94.6" y="202.2">±0.2</text>
<text x="101.7" y="201.6">＞1000-2000</text>
<text x="115.3" y="201.6">±0.5</text>
<text x="123.7" y="201.6">±1.2</text>
<text x="74.3" y="205.8">＞30-120</text>
<text x="85.9" y="205.8">±0.15</text>
<text x="94.5" y="205.4">±0.3</text>
<text x="101.7" y="205.4">＞2000-4000</text>
<text x="115.3" y="205.4">-</text>
<text x="124.5" y="205.4">±2</text>
</g>
<g font-size="1.5" fill="#0f0">
<text x="75.5" y="190.6">尺寸分段</text>
<text x="86.4" y="190.6">F(精密级)</text>
<text x="94.4" y="190.6">M(中密级)</text>
<text x="104.3" y="190.6">尺寸分段</text>
<text x="115.2" y="190.6">F(精密级)</text>
<text x="123.5" y="190.6">M(中密级)</text>
</g>
</svg>
